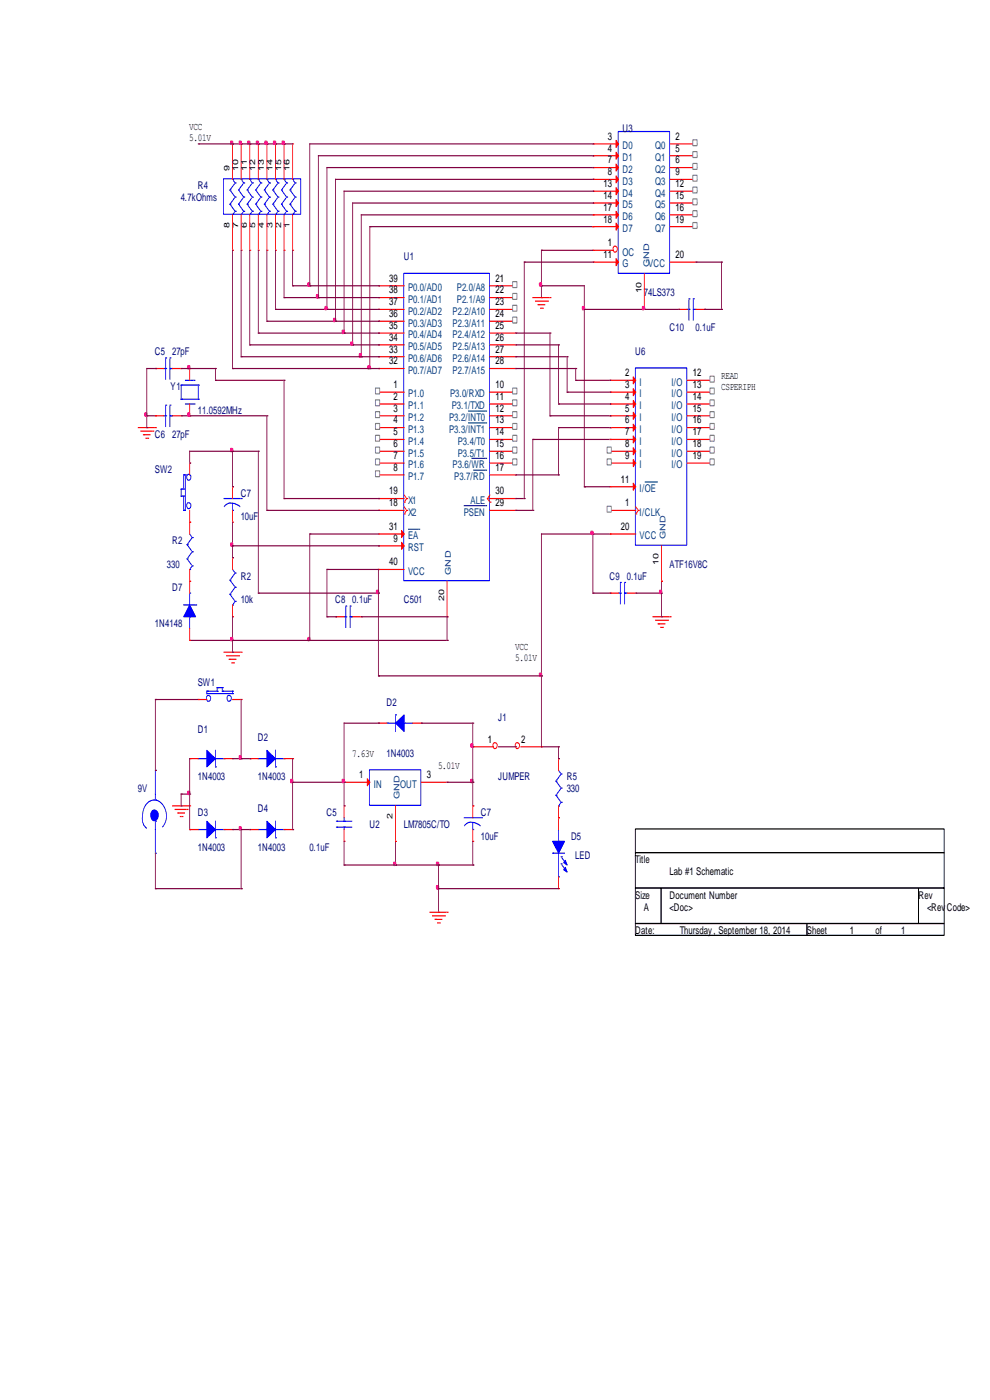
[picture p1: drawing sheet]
<svg xmlns="http://www.w3.org/2000/svg" width="210mm" height="297mm" viewBox="0 0 210 297" stroke-linecap="round" stroke-linejoin="round" font-family="sans-serif">
<path d="M85.6 58h18.2v65.2h-18.2z" fill="none" stroke="#00f" stroke-width=".21"/>
<g fill="none" stroke="#f00" stroke-width=".21">
<path d="M80.3 60.6h.1M80.3 63.1h.1M80.3 65.6h.1M80.3 68.2h.1M80.3 70.7h.1M80.3 73.2h.1M80.3 75.7h.1M80.3 78.2h.1M80.4 60.6h5.3M80.4 63.1h5.3M80.4 65.6h5.3M80.4 68.2h5.3"/>
<path d="M80.4 70.7h5.3M80.4 73.2h5.3M80.4 75.7h5.3M80.4 78.2h5.3M80.3 83.2h.1M80.4 83.2h5.3M80.3 113.3h.1M80.3 105.8h.1M80.3 108.3h.1M80.3 115.8h.1M80.4 108.3h5.3M80.4 105.8h5.3"/>
<path d="M80.4 113.3h5.3M80.4 115.8h5.3M85.7 106.5h.1M85.7 109h.1M85.7 105l.4 .5M85.7 107.5l.4 .5M86.3 105.8h.1M86.3 108.3h.1M86.3 105.8l-.4 .5M86.3 108.3l-.4 .5M103.4 105.8h.1M103.4 105.8l.3 .5"/>
<path d="M103.9 106.5h.1M103.9 108.3h5.3M103.9 105l-.4 .5M103.9 105.8h5.3M109.4 108.3h.1M109.4 105.8h.1M80.3 120.8h.1M80.4 120.8h5.3M94.8 130.8h.1M94.8 123.3v7.3"/>
</g>
<path d="M86.6 112.3h2M88.8 112.3h.1M98.5 107.3h4.3M103 107.3h.1" fill="none" stroke="#004080" stroke-width=".21"/>
<g fill="#f00" stroke="#f00" stroke-width=".21">
<path d="M85.2 112.5l.5 .8-.5 .7z"/>
<path d="M85.2 115l.5 .8-.5 .8z"/>
</g>
<path d="M79.6 82.3h.9v1.3h-.9z" fill-rule="evenodd" fill="#fff" stroke="#808080" stroke-width=".21"/>
<path d="M80.3 85.7h.1M80.4 85.7h5.3" fill="none" stroke="#f00" stroke-width=".21"/>
<path d="M79.6 84.8h.9v1.3h-.9z" fill-rule="evenodd" fill="#fff" stroke="#808080" stroke-width=".21"/>
<path d="M80.3 88.2h.1M80.4 88.2h5.3" fill="none" stroke="#f00" stroke-width=".21"/>
<path d="M79.6 87.3h.9v1.3h-.9z" fill-rule="evenodd" fill="#fff" stroke="#808080" stroke-width=".21"/>
<path d="M80.3 90.7h.1M80.4 90.7h5.3" fill="none" stroke="#f00" stroke-width=".21"/>
<path d="M79.6 89.8h.9v1.3h-.9z" fill-rule="evenodd" fill="#fff" stroke="#808080" stroke-width=".21"/>
<path d="M80.3 93.2h.1M80.4 93.2h5.3" fill="none" stroke="#f00" stroke-width=".21"/>
<path d="M79.6 92.4h.9v1.2h-.9z" fill-rule="evenodd" fill="#fff" stroke="#808080" stroke-width=".21"/>
<path d="M80.3 95.7h.1M80.4 95.7h5.3" fill="none" stroke="#f00" stroke-width=".21"/>
<path d="M79.6 94.9h.9v1.2h-.9z" fill-rule="evenodd" fill="#fff" stroke="#808080" stroke-width=".21"/>
<path d="M80.3 98.2h.1M80.4 98.2h5.3" fill="none" stroke="#f00" stroke-width=".21"/>
<path d="M79.6 97.4h.9v1.2h-.9z" fill-rule="evenodd" fill="#fff" stroke="#808080" stroke-width=".21"/>
<path d="M80.3 100.8h.1M80.4 100.8h5.3" fill="none" stroke="#f00" stroke-width=".21"/>
<path d="M79.6 99.9h.9v1.2h-.9z" fill-rule="evenodd" fill="#fff" stroke="#808080" stroke-width=".21"/>
<path d="M103.9 60.6h5.3M109.4 60.6h.1" fill="none" stroke="#f00" stroke-width=".21"/>
<path d="M108.7 59.8h.9v1.2h-.9z" fill-rule="evenodd" fill="#fff" stroke="#808080" stroke-width=".21"/>
<path d="M103.9 63.1h5.3M109.4 63.1h.1" fill="none" stroke="#f00" stroke-width=".21"/>
<path d="M108.7 62.3h.9v1.2h-.9z" fill-rule="evenodd" fill="#fff" stroke="#808080" stroke-width=".21"/>
<path d="M103.9 65.6h5.3M109.4 65.6h.1" fill="none" stroke="#f00" stroke-width=".21"/>
<path d="M108.7 64.8h.9v1.2h-.9z" fill-rule="evenodd" fill="#fff" stroke="#808080" stroke-width=".21"/>
<path d="M103.9 68.2h5.3M109.4 68.2h.1" fill="none" stroke="#f00" stroke-width=".21"/>
<path d="M108.7 67.3h.9v1.2h-.9z" fill-rule="evenodd" fill="#fff" stroke="#808080" stroke-width=".21"/>
<path d="M103.9 70.7h5.3M103.9 73.2h5.3M103.9 75.7h5.3M103.9 78.2h5.3M109.4 70.7h.1M109.4 73.2h.1M109.4 75.7h.1M109.4 78.2h.1M103.9 83.2h5.3M109.4 83.2h.1" fill="none" stroke="#f00" stroke-width=".21"/>
<path d="M108.7 82.3h.9v1.3h-.9z" fill-rule="evenodd" fill="#fff" stroke="#808080" stroke-width=".21"/>
<path d="M103.9 85.7h5.3M109.4 85.7h.1" fill="none" stroke="#f00" stroke-width=".21"/>
<path d="M108.7 84.8h.9v1.3h-.9z" fill-rule="evenodd" fill="#fff" stroke="#808080" stroke-width=".21"/>
<path d="M103.9 88.2h5.3M109.4 88.2h.1" fill="none" stroke="#f00" stroke-width=".21"/>
<path d="M108.7 87.3h.9v1.3h-.9z" fill-rule="evenodd" fill="#fff" stroke="#808080" stroke-width=".21"/>
<path d="M99.4 87.2h3.4M103 87.2h.1" fill="none" stroke="#004080" stroke-width=".21"/>
<path d="M103.9 90.7h5.3M109.4 90.7h.1" fill="none" stroke="#f00" stroke-width=".21"/>
<path d="M108.7 89.8h.9v1.3h-.9z" fill-rule="evenodd" fill="#fff" stroke="#808080" stroke-width=".21"/>
<path d="M99.4 89.7h3.4M103 89.7h.1" fill="none" stroke="#004080" stroke-width=".21"/>
<path d="M103.9 93.2h5.3M109.4 93.2h.1" fill="none" stroke="#f00" stroke-width=".21"/>
<path d="M108.7 92.4h.9v1.2h-.9z" fill-rule="evenodd" fill="#fff" stroke="#808080" stroke-width=".21"/>
<path d="M103.9 95.7h5.3M109.4 95.7h.1" fill="none" stroke="#f00" stroke-width=".21"/>
<path d="M108.7 94.9h.9v1.2h-.9z" fill-rule="evenodd" fill="#fff" stroke="#808080" stroke-width=".21"/>
<path d="M103.9 98.2h5.3M109.4 98.2h.1" fill="none" stroke="#f00" stroke-width=".21"/>
<path d="M108.7 97.4h.9v1.2h-.9z" fill-rule="evenodd" fill="#fff" stroke="#808080" stroke-width=".21"/>
<path d="M100.1 97.2h2.7M100.5 99.8h2.3M103 97.2h.1M103 99.8h.1" fill="none" stroke="#004080" stroke-width=".21"/>
<g fill="none" stroke="#f00" stroke-width=".21">
<path d="M125.7 30.5h.1M125.7 33h.1M125.7 35.6h.1M125.7 38.1h.1M125.9 30.5h5.3M125.9 33h5.3M125.9 35.6h5.3M125.9 38.1h5.3M125.7 40.6h.1M125.7 43.1h.1M125.7 45.6h.1M125.7 48.1h.1"/>
<path d="M125.9 40.6h5.3M125.9 43.1h5.3M125.9 45.6h5.3M125.9 48.1h5.3M33 78.2h.1M33.1 78.2h1.7M36.6 78.2h1.6M38.4 78.2h.1M40.2 78.2h.1M40.2 78.4v2.3M29.3 90.7h3.5M29.9 91.5h2.3"/>
<path d="M30.4 92.2h.1M30.6 92.2h1.3M31 93h.1M31.3 93h.1M32.4 91.5h.1M33 90.7h.1M33 88.2h.1M33.1 88.2h1.7M36.6 88.2h1.6M38.4 88.2h.1M40.2 88.2h.1M40.2 85.7v2.3"/>
<path d="M103.9 100.8h5.3M109.4 100.8h.1"/>
</g>
<path d="M134.7 175.9h65.6v5h-65.6zM134.7 180.9h65.6v7.5h-65.6zM134.7 188.4h5.5v7.5h-5.5zM134.7 195.9h36.4v2.5h-36.4zM140.2 188.4h54.6v7.5h-54.6zM171.1 195.9h29.2v2.5h-29.2zM194.8 188.4h5.5v7.5h-5.5z" fill="none" stroke="#000" stroke-width=".21"/>
<g fill="none" stroke="#800040" stroke-width=".21">
<path d="M78.4 48.1h.1M78.4 48.1v29.8M78.6 48.1h47.1M125.6 45.6h-49v29.8M125.7 45.6h.1M76.6 75.7h.1M76.6 75.7h3.5M78.4 78.2h.1M78.4 78.2h1.7M80.3 75.7h.1M80.3 78.2h.1M31.1 88.2h1.7"/>
<path d="M33 88.2h.1M113 93.2h16.2M129.4 93.2h.1M100.3 171h.1M100.3 166v4.7"/>
</g>
<g fill="#f0f" stroke="#f0f" stroke-width=".21">
<path d="M76.2 75.1h.5a.49 .49 0 0 1-.4 .7l-.1-.3z" fill-rule="evenodd"/>
<path d="M99.8 165.4h.5a.49 .49 0 0 1-.3 .7l-.2-.3z" fill-rule="evenodd"/>
<path d="M78 77.6h.5a.49 .49 0 0 1-.3 .7l-.2-.3z" fill-rule="evenodd"/>
</g>
<g fill="none" stroke="#00f" stroke-width=".21">
<path d="M131.1 27.9h10.9v30.1h-10.9zM34.8 78.2h.2M35.1 78.2h.1M35.1 75.9h.1M35.1 76.2v4.2M36 75.9h.1M36 78.2h.1M36 76.2v4.2M36.2 78.2h.4M34.8 88.2h.2M35.1 88.2h.1M35.1 86h.1"/>
<path d="M35.1 86.2v4.3M36 86h.1M36 88.2h.1M36 86.2v4.3M36.2 88.2h.4M38.4 81.7h.1M38.4 84.7h.1M38.4 84.7h3.5M38.4 81.7v2.7M38.6 81.7h3.4M39.3 85.7h1.7M39.3 80.7h1.7"/>
<path d="M41.1 85.7h.1M41.1 80.7h.1M42 84.7h.1M42 81.7h.1M42 81.9v2.8"/>
</g>
<g fill="#f00" stroke="#f00" stroke-width=".21">
<path d="M130.7 29.8l.5 .7-.5 .8z"/>
<path d="M130.7 32.3l.5 .7-.5 .8z"/>
<path d="M130.7 34.8l.5 .8-.5 .7z"/>
<path d="M130.7 37.3l.5 .8-.5 .7z"/>
<path d="M130.7 39.8l.5 .8-.5 .7z"/>
<path d="M130.7 42.3l.5 .8-.5 .7z"/>
<path d="M130.7 44.8l.5 .8-.5 .7z"/>
<path d="M130.7 47.3l.5 .8-.5 .7z"/>
</g>
<path d="M130.2 52.3a.57 .57 0 0 1 .7 .5 .57 .57 0 0 1-.7 .6 .87 .87 0 0 1 0-1.1z" fill-rule="evenodd" fill="#fff" stroke="#f00" stroke-width=".21"/>
<path d="M142.1 30.5h5.3M147.6 30.5h.1M125.7 53.1h.1M125.7 55.6h.1M125.9 53.1h4.2M125.9 55.6h5.3" fill="none" stroke="#f00" stroke-width=".21"/>
<path d="M130.7 54.9l.5 .7-.5 .8z" fill="#f00" stroke="#f00" stroke-width=".21"/>
<path d="M146.9 29.7h1v1.2h-1z" fill-rule="evenodd" fill="#fff" stroke="#808080" stroke-width=".21"/>
<path d="M142.1 33h5.3M147.6 33h.1" fill="none" stroke="#f00" stroke-width=".21"/>
<path d="M146.9 32.2h1v1.2h-1z" fill-rule="evenodd" fill="#fff" stroke="#808080" stroke-width=".21"/>
<path d="M142.1 35.6h5.3M147.6 35.6h.1" fill="none" stroke="#f00" stroke-width=".21"/>
<path d="M146.9 34.7h1v1.2h-1z" fill-rule="evenodd" fill="#fff" stroke="#808080" stroke-width=".21"/>
<path d="M142.1 38.1h5.3M147.6 38.1h.1" fill="none" stroke="#f00" stroke-width=".21"/>
<path d="M146.9 37.2h1v1.2h-1z" fill-rule="evenodd" fill="#fff" stroke="#808080" stroke-width=".21"/>
<path d="M142.1 40.6h5.3M147.6 40.6h.1" fill="none" stroke="#f00" stroke-width=".21"/>
<path d="M146.9 39.7h1v1.2h-1z" fill-rule="evenodd" fill="#fff" stroke="#808080" stroke-width=".21"/>
<path d="M142.1 43.1h5.3M147.6 43.1h.1" fill="none" stroke="#f00" stroke-width=".21"/>
<path d="M146.9 42.2h1v1.3h-1z" fill-rule="evenodd" fill="#fff" stroke="#808080" stroke-width=".21"/>
<path d="M142.1 45.6h5.3M147.6 45.6h.1" fill="none" stroke="#f00" stroke-width=".21"/>
<path d="M146.9 44.7h1v1.3h-1z" fill-rule="evenodd" fill="#fff" stroke="#808080" stroke-width=".21"/>
<path d="M142.1 48.1h5.3M147.6 48.1h.1" fill="none" stroke="#f00" stroke-width=".21"/>
<path d="M146.9 47.2h1v1.3h-1z" fill-rule="evenodd" fill="#fff" stroke="#808080" stroke-width=".21"/>
<g fill="none" stroke="#f00" stroke-width=".21">
<path d="M49.3 30.5h.1M49.3 30.8v7.3M51.1 30.5h.1M51.1 30.8v7.3M53 30.5h.1M53 30.8v7.3M54.8 30.5h.1M54.8 30.8v7.3M56.6 30.5h.1M56.6 30.8v7.3M58.4 30.5h.1M58.4 30.8v7.3"/>
<path d="M60.2 30.5h.1M60.2 30.8v7.3M62.1 30.5h.1M62.1 30.8v7.3M49.3 53.1h.1M49.3 45.6v7.3M51.1 53.1h.1M51.1 45.6v7.3M53 53.1h.1M53 45.6v7.3M54.8 53.1h.1M54.8 45.6v7.3"/>
<path d="M56.6 53.1h.1M56.6 45.6v7.3M58.4 53.1h.1M58.4 45.6v7.3M60.2 53.1h.1M60.2 45.6v7.3M62.1 53.1h.1M62.1 45.6v7.3M136.7 58.1v7.3M142.1 55.6h5.3M147.6 55.6h.1M136.7 65.6h.1"/>
<path d="M143.9 65.6h.1M144.1 65.6h1.7M147.6 65.6h1.6M149.4 65.6h.1M40.2 98.2h.1M40.2 98.5v2.3M40.2 110.8h.1M40.2 108.3v2.2M40.2 111v2.3M49.3 103.3h.1M49.3 110.8h.1M49.3 118.3h.1"/>
<path d="M49.3 103.5v2.3M49.3 108.3v2.2M49.3 118.6v2.2M129.4 108.3h.1M129.6 108.3h5.2M134.8 109h.1M134.8 107.5l.4 .5M135.4 108.3h.1M135.4 108.3l-.4 .5M40.2 123.3h.1M40.2 135.9h.1M40.2 120.8v2.3"/>
<path d="M40.2 123.6v2.2M40.2 133.4v2.2M47.5 138.4h3.5M48.1 139.1h2.3M48.6 139.9h.1M48.8 139.9h1.3M49.3 130.8h.1M49.3 128.3v2.3M50.6 139.1h.1M51.1 138.4h.1M71.2 130.8h.1M71.3 130.8h1.7"/>
<path d="M74.8 130.8h1.6M76.6 130.8h.1M129.4 125.8h.1M129.6 125.8h1.6M133 125.8h1.7M134.8 125.8h.1M138.5 130.8h3.4M139 131.6h2.4M139.6 132.4h.1M139.8 132.4h1.2M140.1 133.1h.2M140.5 133.1h.1"/>
<path d="M141.6 131.6h.1M142.1 130.8h.1M49.1 140.6h.2M49.5 140.6h.1M36.6 171h3.4M37.1 171.7h2.4M37.7 172.5h.1M37.9 172.5h1.2M38.2 173.2h.2M38.6 173.2h.1M39.7 171.7h.1M40.2 171h.1"/>
<path d="M118.5 173.5h.1M118.5 160.9h.1M118.5 161.2v2.2M118.5 171v2.2M118.5 173.7v2.3M118.5 188.5h.1M118.5 186v2.3"/>
</g>
<g fill="none" stroke="#800040" stroke-width=".21">
<path d="M42 30.5h.1M42.2 30.5h7.1M49.3 30.5h.1M49.5 30.5h1.6M51.1 30.5h.1M51.3 30.5h1.7M53 30.5h.1M53.1 30.5h1.7M54.8 30.5h.1M55 30.5h1.6M56.6 30.5h.1M56.8 30.5h1.6"/>
<path d="M58.4 30.5h.1M58.6 30.5h1.6M60.2 30.5h.1M60.4 30.5h1.7M49.3 53.1v24.8M51.1 53.1v22.3M53 53.1v19.8M54.8 53.1v17.3M56.6 53.1v14.8M58.4 53.1v12.3M60.2 53.1v9.8M62.1 53.1v7.3"/>
<path d="M111.2 55.6h.1M111.2 55.6h14.4M111.2 55.9v49.9M114.8 53.1h.1M114.8 53.1v7.3M115 53.1h10.7M125.7 55.6h.1M147.6 55.6h5.3M153 55.6h.1M153 55.6v9.8M40.2 78.2h5.3M45.7 78.2h.1"/>
<path d="M45.7 78.2v2.2M49.3 78.2h.1M49.3 78.2h29M51.1 75.7h.1M51.1 75.7h25.3M53 73.2h.1M53 73.2h21.6M54.8 70.7h.1M54.8 70.7h18M56.6 68.2h.1M56.6 68.2h14.4M58.4 65.6h.1"/>
<path d="M58.4 65.6h10.8M60.2 63.1h.1M60.2 63.1h7.1M62.1 60.6h.1M62.1 60.6h3.4M65.7 60.6h.1M67.5 63.1h.1M69.3 65.6h.1M71.2 68.2h.1M73 70.7h.1M74.8 73.2h.1M76.6 75.7h.1"/>
<path d="M78.4 78.2h.1M114.8 60.6h.1M114.8 63.1h.1M114.8 60.6v2.3M115 60.6h8.9v4.8M123.9 65.6h.1M123.9 65.6v37.4M123.9 65.6h12.6M136.7 65.6h.1M136.7 65.6h7.1M143.9 65.6h.1M149.4 65.6h.1"/>
<path d="M149.6 65.6h3.4M153 65.6h.1M31.1 90.7h.1M31.1 88.2v2.3M40.2 98.2h.1M45.7 80.7h.1M45.7 80.7h14.4M49.1 95.7h-8.9v2.3M49.3 95.7h.1M49.3 95.7h5.3M49.3 95.7v7.3M54.8 95.7h.1"/>
<path d="M54.8 95.7v29.9M60.2 80.7h.1M60.2 80.7v24.8M113 93.2h.1M113 93.5v14.8M49.3 103.3h.1M49.3 115.8h.1M49.3 118.3h.1M49.3 110.8v4.7M49.3 115.8v2.3M60.2 105.8h.1M65.7 113.3h.1"/>
<path d="M65.7 113.3v22.3M65.9 113.3h14.4M109.4 105.8h1.6M109.4 108.3h3.4M111.2 105.8h.1M113 108.3h.1M123.9 103.3h.1M124.1 103.3h5.3M129.2 113.3h-3.5v12.3M129.4 113.3h.1M40.2 135.9h8.9M49.3 135.9h.1"/>
<path d="M49.3 138.4h.1M49.3 130.8v4.8M49.3 135.9v2.2M49.5 135.9h45.1M54.8 125.8h.1M54.8 125.8h25.3M65.7 135.9h.1M69.3 120.8h.1M69.3 130.8h.1M69.3 130.8h1.7M69.3 120.8v9.8M69.5 120.8h10.8"/>
<path d="M71.2 130.8h.1M76.6 130.8h18M80.3 125.8h.1M80.3 125.8v17.3M94.8 135.9h.1M94.8 130.8h.1M94.8 130.8v4.8M125.7 125.8h.1M125.7 125.8h3.5M129.4 125.8h.1M134.8 125.8h5.3M140.3 123.3h.1"/>
<path d="M140.3 125.8h.1M140.3 130.8h.1M140.3 123.6v7M33 148.4h.1M33 148.4v14.8M33.1 148.4h8.9M80.3 143.4h.1M114.8 158.4h3.5M118.5 158.4h.1M118.5 158.4v2.3M33 163.4h.1M38.4 168.5h.1"/>
<path d="M38.4 171h.1M38.4 168.5v2.2M38.6 168.5h1.6v7.2M40.2 176h.1M83.9 178.5v4.8M118.5 160.9h.1M33 188.5h.1M33 188.5h18M33 181v7.3M51.1 188.5h.1M83.9 183.5h.1M83.9 183.5h8.9"/>
<path d="M93 193.5h.1M93 188.5h.1M93 183.5h.1M93 183.8v9.5M93 183.5h7.1M93.2 188.5h25.3M100.3 183.5h.1"/>
</g>
<g fill="none" stroke="#00f" stroke-width=".21">
<path d="M47.4 37.9h16.4v7.6h-16.4zM49.3 38.1h.1M49.5 38.3l.4 .5M49.7 39.1l-.9 1.2M49.9 38.8h.1M51.1 38.1h.1M51.3 38.3l.4 .5M51.5 39.1l-.9 1.2M51.7 38.8h.1M53 38.1h.1M53.1 38.3l.4 .5M53.3 39.1l-.9 1.2"/>
<path d="M53.5 38.8h.1M54.8 38.1h.1M55 38.3l.3 .5M55.1 39.1l-.9 1.2M55.3 38.8h.1M56.6 38.1h.1M56.8 38.3l.4 .5M57 39.1l-.9 1.2M57.2 38.8h.1M58.4 38.1h.1M58.6 38.3l.4 .5M58.8 39.1l-.9 1.2"/>
<path d="M59 38.8h.1M60.2 38.1h.1M60.4 38.3l.4 .5M60.6 39.1l-.9 1.2M60.8 38.8h.1M62.1 38.1h.1M62.2 38.3l.4 .5M62.4 39.1l-.9 1.2M62.6 38.8h.1M48.8 40.3h.1M48.8 43.3h.1M49 40.6l.9 1.2"/>
<path d="M49 43.6l.9 1.2M49.7 42.1l-.9 1.2M49.7 45.1l-.4 .5M49.9 41.8h.1M49.9 44.8h.1M50.6 40.3h.1M50.6 43.3h.1M50.8 40.6l.9 1.2M50.8 43.6l.9 1.2M51.5 42.1l-.9 1.2M51.5 45.1l-.4 .5M51.7 41.8h.1"/>
<path d="M51.7 44.8h.1M52.4 40.3h.1M52.4 43.3h.1M52.6 40.6l.9 1.2M52.6 43.6l.9 1.2M53.3 42.1l-.9 1.2M53.3 45.1l-.3 .5M53.5 41.8h.1M53.5 44.8h.1M54.2 40.3h.1M54.2 43.3h.1M54.4 40.6l.9 1.2"/>
<path d="M54.4 43.6l.9 1.2M55.1 42.1l-.9 1.2M55.1 45.1l-.3 .5M55.3 41.8h.1M55.3 44.8h.1M56.1 40.3h.1M56.1 43.3h.1M56.2 40.6l1 1.2M56.2 43.6l1 1.2M57 42.1l-.9 1.2M57 45.1l-.4 .5M57.2 41.8h.1"/>
<path d="M57.2 44.8h.1M57.9 40.3h.1M57.9 43.3h.1M58.1 40.6l.9 1.2M58.1 43.6l.9 1.2M58.8 42.1l-.9 1.2M58.8 45.1l-.4 .5M59 41.8h.1M59 44.8h.1M59.7 40.3h.1M59.7 43.3h.1M59.9 40.6l.9 1.2"/>
<path d="M59.9 43.6l.9 1.2M60.6 42.1l-.9 1.2M60.6 45.1l-.4 .5M60.8 41.8h.1M60.8 44.8h.1M61.5 40.3h.1M61.5 43.3h.1M61.7 40.6l.9 1.2M61.7 43.6l.9 1.2M62.4 42.1l-.9 1.2M62.4 45.1l-.3 .5M62.6 41.8h.1"/>
<path d="M62.6 44.8h.1M134.7 78.1h11v37.6h-11zM145.8 65.6h.1M146.1 65.6h.1M146.1 63.4h.1M146.1 63.6v4.3M147 63.4h.1M147 65.6h.1M147 63.6v4.3M147.2 65.6h.4M38.4 103.8h.1M38.4 105.3h.1"/>
<path d="M38.4 103.8v1.2M38.4 105.3h.4M38.6 103.8h.4M39 100.8h.1M39 103.8h.1M39 105.3h.1M39 108.3h.1M39 100.8v2.7M39 105.3v2.7M39.1 100.8h.2M39.3 100.8h.1M39.3 101v7.3h-.2"/>
<path d="M39.7 115.5h.1M39.7 118.6h.1M39.7 115.5l.9 1.3M39.7 118.6l.9 1.2M39.8 106.7a.57 .57 0 0 1 .7 .6 .57 .57 0 0 1-.7 .5 .86 .86 0 0 1 0-1.1zM39.8 100.7a.57 .57 0 0 1 .7 .5 .57 .57 0 0 1-.7 .6 .86 .86 0 0 1 0-1.1zM40.2 113.3l.4 .5M40.8 114h.1M40.8 117.1h.1M40.8 114l-.9 1.3M40.8 117.1l-.9 1.2M47.5 107.5a2.09 2.09 0 0 1 3.1-.2l.4 .2"/>
<path d="M47.5 105.8h3.5M49.3 108.3h.1M49.3 106.8v1.2M51.1 105.8h.1M39 128.3h2.3M40.2 125.8h.1M40.2 120.8h.1M40.2 130.8h.1M40.2 126.1v2.2M40.2 131.1v2.3M40.8 120.1h.1M40.8 120.1l-.4 .5"/>
<path d="M41.5 128.3h.1M48.8 123.1h.1M48.8 126.1h.1M48.8 123.1l.9 1.2M48.8 126.1l.9 1.2M49.3 128.3h.1M49.3 120.8l.4 .5M49.9 121.6h.1M49.9 124.6h.1M49.9 127.6h.1M49.9 121.6l-.9 1.2M49.9 124.6l-.9 1.2"/>
<path d="M49.9 127.6l-.4 .5M73 130.8h.2M73.3 130.8h.1M73.3 128.6h.1M73.3 128.8v4.3M74.3 128.6h.1M74.3 130.8h.1M74.3 128.8v4.3M74.4 130.8h.4M131.2 125.8h.2M131.6 125.8h.1M131.6 123.6h.1"/>
<path d="M131.6 123.8v4.3M132.5 123.6h.1M132.5 125.8h.1M132.5 123.8v4.3M132.7 125.8h.3M33 163.4h.1M33 169.7h.1M33 174.2h.1M33 163.7v5.8M33 174.5v6.3M34.4 175.5a3.7 3.7 0 0 0-1.1-5.7 2.55 2.55 0 0 0-3 2.6l-.1 .8a2.5 2.5 0 0 0 .9 2.5M117.9 165.7h.1"/>
<path d="M117.9 168.7h.1M117.9 165.7l.9 1.3M117.9 168.7l.9 1.3M118.5 178.5h.1M118.5 171h.1M118.5 176v2.2M118.5 163.4l.3 .5M119 164.2h.1M119 167.2h.1M119 170.2h.1M119 164.2l-.9 1.3M119 167.2l-.9 1.3"/>
<path d="M119 170.2l-.4 .5M33 181h.1M117.2 181h.1M117.4 181h2.3M118.5 186h.1M118.5 181v4.8M119 181.8h.1M119 183.3h.1M119.2 182l.9 1.3M119.2 183.5l.9 1.3"/>
</g>
<g fill="#f0f" stroke="#f0f" stroke-width=".21">
<path d="M56.2 29.9l.4 .1a.49 .49 0 0 1-.3 .7l-.1-.3z" fill-rule="evenodd"/>
<path d="M54.4 29.9l.4 .1a.49 .49 0 0 1-.3 .7l-.2-.3z" fill-rule="evenodd"/>
<path d="M52.5 29.9l.5 .1a.49 .49 0 0 1-.3 .7l-.2-.3z" fill-rule="evenodd"/>
<path d="M50.7 29.9l.5 .1a.49 .49 0 0 1-.3 .7l-.2-.3z" fill-rule="evenodd"/>
<path d="M48.9 29.9l.5 .1a.49 .49 0 0 1-.3 .7l-.2-.3z" fill-rule="evenodd"/>
<path d="M59.8 29.9l.5 .1a.49 .49 0 0 1-.3 .7l-.2-.3z" fill-rule="evenodd"/>
<path d="M58 29.9l.5 .1a.49 .49 0 0 1-.3 .7l-.2-.3z" fill-rule="evenodd"/>
<path d="M114.4 60l.5 .1a.49 .49 0 0 1-.3 .7l-.2-.3z" fill-rule="evenodd"/>
<path d="M39.8 167.9h.5a.49 .49 0 0 1-.3 .7l-.2-.3z" fill-rule="evenodd"/>
<path d="M139.9 125.2l.4 .1a.49 .49 0 0 1-.3 .7l-.1-.3z" fill-rule="evenodd"/>
<path d="M48.9 95.1l.5 .1a.49 .49 0 0 1-.3 .7l-.2-.3z" fill-rule="evenodd"/>
<path d="M79.8 125.2l.5 .1a.49 .49 0 0 1-.3 .7l-.2-.3z" fill-rule="evenodd"/>
<path d="M92.6 187.9l.4 .1a.49 .49 0 0 1-.3 .7l-.2-.3z" fill-rule="evenodd"/>
<path d="M92.6 182.9l.4 .1a.49 .49 0 0 1-.3 .6l-.2-.2z" fill-rule="evenodd"/>
<path d="M30.7 87.6l.5 .1a.49 .49 0 0 1-.3 .6l-.2-.2z" fill-rule="evenodd"/>
<path d="M123.5 65l.5 .1a.49 .49 0 0 1-.3 .7l-.2-.3z" fill-rule="evenodd"/>
<path d="M39.8 77.6h.5a.49 .49 0 0 1-.3 .7l-.2-.3z" fill-rule="evenodd"/>
<path d="M65.3 135.3h.4a.49 .49 0 0 1-.3 .7l-.1-.3z" fill-rule="evenodd"/>
<path d="M48.9 115.2h.5a.49 .49 0 0 1-.3 .7l-.2-.2z" fill-rule="evenodd"/>
<path d="M48.9 135.3h.5a.49 .49 0 0 1-.3 .7l-.2-.3z" fill-rule="evenodd"/>
<path d="M136.2 65l.5 .1a.49 .49 0 0 1-.3 .7l-.2-.3z" fill-rule="evenodd"/>
<path d="M72.5 70.1h.5a.49 .49 0 0 1-.3 .7l-.2-.3z" fill-rule="evenodd"/>
<path d="M83.5 182.9l.4 .1a.49 .49 0 0 1-.3 .6l-.2-.2z" fill-rule="evenodd"/>
</g>
<g fill="#00f" stroke="#00f" stroke-width=".21">
<path d="M32.2 172.2a.81 .81 0 0 1 .9-.2 .81 .81 0 0 1 .5 .9 .86 .86 0 0 1-.4 1 .86 .86 0 0 1-1-.1 1.49 1.49 0 0 1 0-1.6z" fill-rule="evenodd"/>
<path d="M117.2 178.5h2.5l-1.2 2.5z" fill-rule="evenodd"/>
<path d="M119.9 184l.4 1-.7-.5z" fill-rule="evenodd"/>
<path d="M119.9 182.5l.4 1-.7-.5z" fill-rule="evenodd"/>
<path d="M40.2 128.3l1.3 2.5h-2.5z" fill-rule="evenodd"/>
</g>
<path d="M128.7 107.4h1v1.3h-1z" fill-rule="evenodd" fill="#fff" stroke="#808080" stroke-width=".21"/>
<path d="M134.3 102.5l.5 .8-.5 .7z" fill="#f00" stroke="#f00" stroke-width=".21"/>
<path d="M145.8 80.7h5.2M151.2 80.7h.1M129.4 103.3h.1M129.6 103.3h5.2" fill="none" stroke="#f00" stroke-width=".21"/>
<path d="M136.8 102.3h2.2M139.2 102.3h.1" fill="none" stroke="#004080" stroke-width=".21"/>
<path d="M150.6 79.8h.9v1.3h-.9z" fill-rule="evenodd" fill="#fff" stroke="#808080" stroke-width=".21"/>
<path d="M145.8 83.2h5.2M151.2 83.2h.1" fill="none" stroke="#f00" stroke-width=".21"/>
<path d="M150.6 82.3h.9v1.3h-.9z" fill-rule="evenodd" fill="#fff" stroke="#808080" stroke-width=".21"/>
<path d="M145.8 85.7h5.2M151.2 85.7h.1" fill="none" stroke="#f00" stroke-width=".21"/>
<path d="M150.6 84.8h.9v1.3h-.9z" fill-rule="evenodd" fill="#fff" stroke="#808080" stroke-width=".21"/>
<path d="M145.8 88.2h5.2M151.2 88.2h.1" fill="none" stroke="#f00" stroke-width=".21"/>
<path d="M150.6 87.3h.9v1.3h-.9z" fill-rule="evenodd" fill="#fff" stroke="#808080" stroke-width=".21"/>
<path d="M145.8 90.7h5.2M151.2 90.7h.1" fill="none" stroke="#f00" stroke-width=".21"/>
<path d="M150.6 89.8h.9v1.3h-.9z" fill-rule="evenodd" fill="#fff" stroke="#808080" stroke-width=".21"/>
<path d="M145.8 93.2h5.2M151.2 93.2h.1" fill="none" stroke="#f00" stroke-width=".21"/>
<path d="M150.6 92.4h.9v1.2h-.9z" fill-rule="evenodd" fill="#fff" stroke="#808080" stroke-width=".21"/>
<path d="M145.8 95.7h5.2M151.2 95.7h.1" fill="none" stroke="#f00" stroke-width=".21"/>
<path d="M150.6 94.9h.9v1.2h-.9z" fill-rule="evenodd" fill="#fff" stroke="#808080" stroke-width=".21"/>
<path d="M145.8 98.2h5.2M151.2 98.2h.1" fill="none" stroke="#f00" stroke-width=".21"/>
<path d="M150.6 97.4h.9v1.2h-.9z" fill-rule="evenodd" fill="#fff" stroke="#808080" stroke-width=".21"/>
<g fill="none" stroke="#f00" stroke-width=".21">
<path d="M129.4 80.7h.1M129.4 83.2h.1M129.4 85.7h.1M129.4 88.2h.1M129.4 90.7h.1M129.4 93.2h.1M129.4 95.7h.1M129.6 80.7h5.2M129.6 83.2h5.2M129.6 85.7h5.2M129.6 88.2h5.2M129.6 90.7h5.2"/>
<path d="M129.6 93.2h5.2M129.6 95.7h5.2M129.4 113.3h.1M129.6 113.3h5.2M140.3 115.8v7.3M140.3 123.3h.1"/>
</g>
<g fill="#f00" stroke="#f00" stroke-width=".21">
<path d="M134.3 79.9l.5 .8-.5 .7z"/>
<path d="M134.3 82.4l.5 .8-.5 .7z"/>
<path d="M134.3 85l.5 .7-.5 .8z"/>
<path d="M134.3 87.5l.5 .7-.5 .8z"/>
<path d="M134.3 90l.5 .7-.5 .8z"/>
<path d="M134.3 92.5l.5 .7-.5 .8z"/>
<path d="M134.3 95l.5 .7-.5 .8z"/>
</g>
<path d="M128.7 94.9h1v1.2h-1z" fill-rule="evenodd" fill="#fff" stroke="#808080" stroke-width=".21"/>
<path d="M134.3 97.5l.5 .7-.5 .8z" fill="#f00" stroke="#f00" stroke-width=".21"/>
<path d="M129.4 98.2h.1M129.6 98.2h5.2" fill="none" stroke="#f00" stroke-width=".21"/>
<path d="M128.7 97.4h1v1.2h-1z" fill-rule="evenodd" fill="#fff" stroke="#808080" stroke-width=".21"/>
<g fill="none" stroke="#f00" stroke-width=".21">
<path d="M113 63.1h3.5M113.6 63.9h2.3M114.1 64.6h.1M114.3 64.6h1.3M114.6 65.4h.2M115 65.4h.1M116.1 63.9h.1M116.6 63.1h.1M42 148.4h.1M42.2 148.4h1.7M49.3 148.4h1.7M51.1 148.4h.1"/>
<path d="M80.3 153.4h.1M80.4 153.4h1.7M87.5 153.4h1.7M89.4 153.4h.1M40.2 160.9h.1M40.2 176h.1M40.4 160.9h1.6M40.4 176h1.6M47.5 160.9h1.6M47.5 176h1.6M49.3 160.9h.1M49.3 176h.1"/>
<path d="M53 160.9h.1M53 176h.1M53.1 160.9h1.7M53.1 176h1.7M60.2 160.9h1.7M60.2 176h1.7M62.1 160.9h.1M62.1 176h.1M73 178.5h.1M73 171h.1M73 166h.1M73 171.2v2.3"/>
<path d="M73 176v2.2M73.2 166h5.2M83.9 178.5h.1M83.9 171v7.2M89.4 166h5.2M94.8 166h.1M100.3 171h.1M100.3 178.5h.1M100.3 171.2v2.3M100.3 176v2.2M91.2 193.5h3.4M91.7 194.3h2.4"/>
<path d="M92.3 195h.1M92.4 195h1.3M92.8 195.8h.2M93.2 195.8h.1M94.3 194.3h.1M94.8 193.5h.1"/>
</g>
<g fill="none" stroke="#00f" stroke-width=".21">
<path d="M43.9 146.6h.1M43.9 146.9v.3h5.2M44 147.6a.57 .57 0 0 1 .7 .5 .57 .57 0 0 1-.7 .6 .86 .86 0 0 1 0-1.1zM44 146.6h2.1M45.7 159.2v3.2M46.1 145.9h.1M46.1 146.6h.1M46.1 145.9v.5M46.2 145.9h.9M47.1 146.6h.1M47.1 145.9h.1M47.1 146.1v.5"/>
<path d="M47.3 146.6h2M48.3 147.6a.57 .57 0 0 1 .8 .5 .57 .57 0 0 1-.8 .6 .86 .86 0 0 1 0-1.1zM49.3 147.2h.1M49.3 146.6h.1M49.3 146.9v.3M58.4 159.2v3.2M82.1 153.4h.1M82.3 153.4h1.6M83.9 151.7h.1M83.9 151.9v3.3M85.7 153.4h.1M85.9 153.4h1.6"/>
<path d="M42 160.9h1.7M42 176h1.7M43.9 160.9h.1M43.9 176h.1M45.7 162.7h.1M45.7 177.7h.1M45.7 174.2v3.3M45.7 160.9h1.6M45.7 176h1.6M47.5 160.9h.1M47.5 176h.1M54.8 160.9h1.6"/>
<path d="M54.8 176h1.6M56.6 160.9h.1M56.6 176h.1M58.4 162.7h.1M58.4 177.7h.1M58.4 160.9h1.7M58.4 176h1.7M58.4 174.2v3.3M60.2 160.9h.1M60.2 176h.1M71.3 174.2h.1M71.3 175.5h.1"/>
<path d="M71.5 174.2h3.1M71.5 175.5h3.1M73 175.5h.1M73 174.2h.1M73 173.5v.5M73 175.7v.3M78.3 163.3h11v7.5h-11zM98.5 175.2a2.07 2.07 0 0 1 3.1-.2l.3 .2M98.5 173.5h3.4M100.3 176h.1M100.3 174.5v1.2M102.1 173.5h.1"/>
</g>
<g fill="#00f" stroke="#00f" stroke-width=".21">
<path d="M43.9 159.2l1.8 1.7-1.8 1.8z" fill-rule="evenodd"/>
<path d="M43.9 174.2l1.8 1.8-1.8 1.7z" fill-rule="evenodd"/>
<path d="M56.6 159.2l1.8 1.7-1.8 1.8z" fill-rule="evenodd"/>
<path d="M56.6 174.2l1.8 1.8-1.8 1.7z" fill-rule="evenodd"/>
<path d="M83.9 153.4l1.8-1.7v3.5z" fill-rule="evenodd"/>
</g>
<g fill="none" stroke="#800040" stroke-width=".21">
<path d="M109.4 78.2h12.5M109.4 75.7h10.7M109.4 73.2h8.9M109.4 70.7h7.1M116.6 70.7h.1M116.6 70.7v17.3M118.5 73.2h.1M118.5 73.2v12.3M120.3 75.7h.1M120.3 75.7v7.2M122.1 78.2h.1M122.1 78.2v2.2"/>
<path d="M116.6 88.2h.1M116.6 88.2h12.6M118.5 85.7h.1M118.5 90.7h.1M118.5 85.7h10.7M118.5 91v9.8M118.5 90.7h10.7M120.3 83.2h.1M120.3 83.2h8.9M122.1 80.7h.1M122.1 80.7h7.1M129.4 80.7h.1"/>
<path d="M129.4 83.2h.1M129.4 85.7h.1M129.4 88.2h.1M129.4 90.7h.1M49.3 115.8h30.8M80.3 115.8h.1M109.4 100.8h8.9M118.5 100.8h.1M125.6 113.3h-10.8v29.8M125.7 113.3h.1M80.1 153.4h-7.1v12.3M80.3 153.4h.1"/>
<path d="M114.8 143.4h.1M40.2 168.5h.1M40.2 160.9v7.3M49.3 176h1.7M49.3 160.9h1.7M51.1 176h.1M51.1 160.9h.1M51.1 176h1.7M51.1 176v12.3M53 176h.1M62.1 166h.1M62.1 176h.1"/>
<path d="M62.1 160.9v4.8M62.1 166v9.7M62.1 166h10.7M73 171h.1M73 166h.1M73 166v4.7M51.1 188.5h.1"/>
</g>
<g fill="#f0f" stroke="#f0f" stroke-width=".21">
<path d="M50.7 175.4h.5a.49 .49 0 0 1-.3 .7l-.2-.2z" fill-rule="evenodd"/>
<path d="M125.3 112.7h.5a.49 .49 0 0 1-.3 .7l-.2-.2z" fill-rule="evenodd"/>
<path d="M61.6 165.4h.5a.49 .49 0 0 1-.3 .7l-.2-.3z" fill-rule="evenodd"/>
<path d="M72.5 165.4h.5a.49 .49 0 0 1-.3 .7l-.2-.3z" fill-rule="evenodd"/>
</g>
<path d="M77.9 165.2l.5 .8-.5 .7z" fill="#f00" stroke="#f00" stroke-width=".21"/>
<path d="M104.7 157.6a.57 .57 0 0 1 .8 .6 .57 .57 0 0 1-.8 .5 .86 .86 0 0 1 0-1.1z" fill-rule="evenodd" fill="#fff" stroke="#f00" stroke-width=".21"/>
<path d="M100.3 158.4h.1M100.5 158.4h4.1" fill="none" stroke="#f00" stroke-width=".21"/>
<path d="M109.5 157.6a.57 .57 0 0 1 .7 .6 .57 .57 0 0 1-.7 .5 .86 .86 0 0 1 0-1.1z" fill-rule="evenodd" fill="#fff" stroke="#f00" stroke-width=".21"/>
<path d="M110.5 158.4h4.1M114.8 158.4h.1" fill="none" stroke="#f00" stroke-width=".21"/>
<g fill="none" stroke="#800040" stroke-width=".21">
<path d="M125.6 30.5h-59.9v29.9M125.6 33h-58.1v29.9M125.6 35.6h-56.3v29.8M125.6 38.1h-54.4v29.8M125.7 30.5h.1M125.7 33h.1M125.7 35.6h.1M125.7 38.1h.1M125.6 40.6h-52.6v29.8M125.6 43.1h-50.8v29.8M125.7 40.6h.1M125.7 43.1h.1"/>
<path d="M32.8 78.2h-1.7v9.8M33 78.2h.1M38.4 78.2h1.6M40.2 78.2h.1M65.7 60.6h.1M65.7 60.6h14.4M67.5 63.1h.1M67.5 63.1h12.6M69.3 65.6h.1M69.3 65.6h10.8M71.2 68.2h.1M71.2 68.2h8.9"/>
<path d="M73 70.7h.1M73 70.7h7.1M74.8 73.2h.1M74.8 73.2h5.3M80.3 60.6h.1M80.3 63.1h.1M80.3 65.6h.1M80.3 68.2h.1M80.3 70.7h.1M80.3 73.2h.1M31.1 88.2h.1M38.4 88.2h1.6"/>
<path d="M40.2 88.2h.1M40.2 88.2h16.2M56.6 88.2h.1M56.6 88.2v19.8M56.6 108.3h.1M56.6 108.3h23.5M60.2 105.8h19.9M80.3 108.3h.1M80.3 105.8h.1M80.3 125.8h.1M80.3 120.8v4.8M51.1 148.4v12.3"/>
<path d="M80.3 143.4h.1M80.4 143.4h34.4M89.4 153.4h10.7M100.3 153.4h.1M100.3 158.4h.1M100.3 153.4v4.8M100.3 158.4v7.3M105.7 158.4h3.5M109.4 158.4h.1M114.8 143.4h.1M114.8 143.6v14.8M51.1 160.9h.1"/>
<path d="M51.1 160.9h1.7M53 160.9h.1M73 178.5v4.8M94.8 166h5.3M100.3 166h.1M100.3 178.5v4.8M73 183.5h.1M73 183.5h10.7M83.9 183.5h.1M100.3 183.5h.1"/>
</g>
<g fill="#f0f" stroke="#f0f" stroke-width=".21">
<path d="M65.3 60l.4 .1a.49 .49 0 0 1-.3 .7l-.1-.3z" fill-rule="evenodd"/>
<path d="M50.7 160.3l.5 .1a.49 .49 0 0 1-.3 .7l-.2-.3z" fill-rule="evenodd"/>
<path d="M99.8 157.8l.5 .1a.49 .49 0 0 1-.3 .7l-.2-.3z" fill-rule="evenodd"/>
<path d="M67.1 62.5l.5 .1a.49 .49 0 0 1-.4 .7l-.1-.3z" fill-rule="evenodd"/>
<path d="M114.4 142.8h.5a.49 .49 0 0 1-.3 .7l-.2-.2z" fill-rule="evenodd"/>
<path d="M68.9 65l.5 .1a.49 .49 0 0 1-.3 .7l-.2-.3z" fill-rule="evenodd"/>
<path d="M70.7 67.6h.5a.49 .49 0 0 1-.3 .7l-.2-.3z" fill-rule="evenodd"/>
<path d="M39.8 87.6l.5 .1a.49 .49 0 0 1-.3 .6l-.2-.2z" fill-rule="evenodd"/>
<path d="M74.4 72.6h.4a.49 .49 0 0 1-.3 .7l-.1-.3z" fill-rule="evenodd"/>
</g>
<g font-size="2.3">
<text x="40.1" y="27.7">VCC</text>
<text x="40.1" y="29.9">5.01V</text>
<text x="128.9" y="29.7">3</text>
<text x="143.3" y="29.7">2</text>
<text x="128.9" y="32.2">4</text>
<text x="128.9" y="34.7">7</text>
<text x="143.3" y="32.2">5</text>
<text x="143.3" y="34.7">6</text>
<text x="128" y="39.7">13</text>
<text x="128.9" y="37.2">8</text>
<text x="143.3" y="37.2">9</text>
<text x="143.3" y="39.7">12</text>
<text x="128" y="42.2">14</text>
<text x="128" y="44.7">17</text>
<text x="128" y="47.2">18</text>
<text x="143.3" y="42.2">15</text>
<text x="143.3" y="44.7">16</text>
<text x="143.3" y="47.2">19</text>
<text x="128.9" y="52.2">1</text>
<text x="82.5" y="59.8">39</text>
<text x="105.1" y="59.8">21</text>
<text x="128" y="54.7">11</text>
<text x="143.3" y="54.7">20</text>
<text x="82.5" y="62.3">38</text>
<text x="82.5" y="64.8">37</text>
<text x="105.1" y="62.3">22</text>
<text x="105.1" y="64.8">23</text>
<text x="82.5" y="67.3">36</text>
<text x="82.5" y="69.8">35</text>
<text x="105.1" y="67.3">24</text>
<text x="105.1" y="69.8">25</text>
<text x="82.5" y="72.3">34</text>
<text x="82.5" y="74.8">33</text>
<text x="82.5" y="77.3">32</text>
<text x="105.1" y="72.3">26</text>
<text x="105.1" y="74.8">27</text>
<text x="105.1" y="77.3">28</text>
<text x="83.4" y="82.3">1</text>
<text x="105.1" y="82.3">10</text>
<text x="132.6" y="79.8">2</text>
<text x="132.6" y="82.3">3</text>
<text x="146.9" y="79.8">12</text>
<text x="146.9" y="82.3">13</text>
<text x="152.9" y="80.3">READ</text>
<text x="152.9" y="82.8">CSPERIPH</text>
<text x="83.4" y="84.8">2</text>
<text x="83.4" y="87.3">3</text>
<text x="83.4" y="89.8">4</text>
<text x="105.1" y="84.8">11</text>
<text x="105.1" y="87.3">12</text>
<text x="105.1" y="89.8">13</text>
<text x="132.6" y="84.8">4</text>
<text x="132.6" y="87.3">5</text>
<text x="132.6" y="89.8">6</text>
<text x="146.9" y="84.8">14</text>
<text x="146.9" y="87.3">15</text>
<text x="146.9" y="89.8">16</text>
<text x="83.4" y="92.4">5</text>
<text x="83.4" y="94.9">6</text>
<text x="105.1" y="92.4">14</text>
<text x="105.1" y="94.9">15</text>
<text x="132.6" y="92.4">7</text>
<text x="132.6" y="94.9">8</text>
<text x="146.9" y="92.4">17</text>
<text x="146.9" y="94.9">18</text>
<text x="83.4" y="97.4">7</text>
<text x="83.4" y="99.9">8</text>
<text x="105.1" y="97.4">16</text>
<text x="105.1" y="99.9">17</text>
<text x="132.6" y="97.4">9</text>
<text x="146.9" y="97.4">19</text>
<text x="82.5" y="104.9">19</text>
<text x="82.5" y="107.4">18</text>
<text x="105.1" y="107.4">29</text>
<text x="105.1" y="104.9">30</text>
<text x="131.7" y="102.4">11</text>
<text x="132.6" y="107.4">1</text>
<text x="82.5" y="112.4">31</text>
<text x="131.7" y="112.4">20</text>
<text x="82.5" y="119.9">40</text>
<text x="83.4" y="114.9">9</text>
<text x="109.3" y="138">VCC</text>
<text x="109.3" y="140.3">5.01V</text>
<text x="74.7" y="160.6">7.63V</text>
<text x="103.5" y="157.6">1</text>
<text x="110.6" y="157.6">2</text>
<text x="76.2" y="165.1">1</text>
<text x="90.5" y="165.1">3</text>
<text x="92.9" y="163.1">5.01V</text>
<text x="134.7" y="183.1">Title</text>
<text x="142" y="185.6">Lab #1 Schematic</text>
<text x="134.7" y="190.7">Size</text>
<text x="142" y="190.7">Document Number</text>
<text x="194.8" y="190.7">Rev</text>
<text x="136.6" y="193.2">A</text>
<text x="142" y="193.2">&lt;Doc&gt;</text>
<text x="196.6" y="193.2">&lt;RevCode&gt;</text>
<text x="134.7" y="198.2">Date:</text>
<text x="144.2" y="198.2">Thursday, September 18, 2014</text>
<text x="171.1" y="198.2">Sheet</text>
<text x="180.2" y="198.2">1</text>
<text x="185.7" y="198.2">of</text>
<text x="191.2" y="198.2">1</text>
</g>
<g font-size="2.3" fill="#000080">
<text x="132" y="27.9">U3</text>
<text x="42" y="40.2">R4</text>
<text x="38.3" y="42.7">4.7kOhms</text>
<text x="85.6" y="55.2">U1</text>
<text x="136.6" y="62.8">74LS373</text>
<text x="142" y="70.3">C10</text>
<text x="147.5" y="70.3">0.1uF</text>
<text x="32.9" y="75.3">C5</text>
<text x="36.5" y="75.3">27pF</text>
<text x="134.7" y="75.3">U6</text>
<text x="36.1" y="82.8">Y1</text>
<text x="42" y="87.8">11.0592MHz</text>
<text x="32.9" y="92.9">C6</text>
<text x="36.5" y="92.9">27pF</text>
<text x="32.9" y="100.4">SW2</text>
<text x="51.1" y="105.4">C7</text>
<text x="51.1" y="110.4">10uF</text>
<text x="36.5" y="115.4">R2</text>
<text x="35.4" y="120.4">330</text>
<text x="36.5" y="125.5">D7</text>
<text x="51.1" y="122.9">R2</text>
<text x="129.3" y="122.9">C9</text>
<text x="132.9" y="122.9">0.1uF</text>
<text x="142" y="120.4">ATF16V8C</text>
<text x="51.1" y="128">10k</text>
<text x="71.1" y="128">C8</text>
<text x="74.7" y="128">0.1uF</text>
<text x="85.6" y="128">C501</text>
<text x="32.9" y="133">1N4148</text>
<text x="42" y="145.5">SW1</text>
<text x="82" y="149.8">D2</text>
<text x="42" y="155.5">D1</text>
<text x="105.6" y="153">J1</text>
<text x="54.7" y="157.3">D2</text>
<text x="82" y="160.6">1N4003</text>
<text x="42" y="165.6">1N4003</text>
<text x="54.7" y="165.6">1N4003</text>
<text x="105.6" y="165.6">JUMPER</text>
<text x="120.2" y="165.6">R5</text>
<text x="29.2" y="168.1">9V</text>
<text x="42" y="173.1">D3</text>
<text x="54.7" y="172.4">D4</text>
<text x="69.2" y="173.1">C5</text>
<text x="102" y="173.1">C7</text>
<text x="120.2" y="168.1">330</text>
<text x="78.3" y="175.6">U2</text>
<text x="85.6" y="175.6">LM7805C/TO</text>
<text x="102" y="178.1">10uF</text>
<text x="121.1" y="178.1">D5</text>
<text x="42" y="180.6">1N4003</text>
<text x="54.7" y="180.6">1N4003</text>
<text x="65.6" y="180.6">0.1uF</text>
<text x="122" y="182.1">LED</text>
</g>
<g font-size="2.3" fill="#004080">
<text x="132" y="31.7">D0</text>
<text x="132" y="34.2">D1</text>
<text x="138.9" y="31.7">Q0</text>
<text x="138.9" y="34.2">Q1</text>
<text x="132" y="36.7">D2</text>
<text x="132" y="39.2">D3</text>
<text x="132" y="41.7">D4</text>
<text x="138.9" y="36.7">Q2</text>
<text x="138.9" y="39.2">Q3</text>
<text x="138.9" y="41.7">Q4</text>
<text x="132" y="44.2">D5</text>
<text x="132" y="46.7">D6</text>
<text x="138.9" y="44.2">Q5</text>
<text x="138.9" y="46.7">Q6</text>
<text x="132" y="49.2">D7</text>
<text x="138.9" y="49.2">Q7</text>
<text x="132" y="54.2">OC</text>
<text x="132" y="56.7">G</text>
<text x="137.5" y="56.7">VCC</text>
<text x="86.5" y="61.8">P0.0/AD0</text>
<text x="86.5" y="64.3">P0.1/AD1</text>
<text x="96.9" y="61.8">P2.0/A8</text>
<text x="96.9" y="64.3">P2.1/A9</text>
<text x="86.5" y="66.8">P0.2/AD2</text>
<text x="86.5" y="69.3">P0.3/AD3</text>
<text x="86.5" y="71.8">P0.4/AD4</text>
<text x="96" y="66.8">P2.2/A10</text>
<text x="96" y="69.3">P2.3/A11</text>
<text x="96" y="71.8">P2.4/A12</text>
<text x="86.5" y="74.3">P0.5/AD5</text>
<text x="86.5" y="76.8">P0.6/AD6</text>
<text x="96" y="74.3">P2.5/A13</text>
<text x="96" y="76.8">P2.6/A14</text>
<text x="86.5" y="79.3">P0.7/AD7</text>
<text x="96" y="79.3">P2.7/A15</text>
<text x="135.7" y="81.8">I</text>
<text x="142.4" y="81.8">I/O</text>
<text x="86.5" y="84.3">P1.0</text>
<text x="86.5" y="86.8">P1.1</text>
<text x="86.5" y="89.3">P1.2</text>
<text x="95.3" y="89.3">P3.2/INT0</text>
<text x="95.5" y="84.3">P3.0/RXD</text>
<text x="95.8" y="86.8">P3.1/TXD</text>
<text x="135.7" y="84.3">I</text>
<text x="135.7" y="86.8">I</text>
<text x="135.7" y="89.3">I</text>
<text x="142.4" y="84.3">I/O</text>
<text x="142.4" y="86.8">I/O</text>
<text x="142.4" y="89.3">I/O</text>
<text x="86.5" y="91.8">P1.3</text>
<text x="86.5" y="94.4">P1.4</text>
<text x="95.3" y="91.8">P3.3/INT1</text>
<text x="97.1" y="94.4">P3.4/T0</text>
<text x="135.7" y="91.8">I</text>
<text x="135.7" y="94.4">I</text>
<text x="142.4" y="91.8">I/O</text>
<text x="142.4" y="94.4">I/O</text>
<text x="86.5" y="96.9">P1.5</text>
<text x="86.5" y="99.4">P1.6</text>
<text x="86.5" y="101.9">P1.7</text>
<text x="96" y="99.4">P3.6/WR</text>
<text x="96.4" y="101.9">P3.7/RD</text>
<text x="97.1" y="96.9">P3.5/T1</text>
<text x="135.7" y="96.9">I</text>
<text x="135.7" y="99.4">I</text>
<text x="142.4" y="96.9">I/O</text>
<text x="142.4" y="99.4">I/O</text>
<text x="86.5" y="106.9">X1</text>
<text x="99.8" y="106.9">ALE</text>
<text x="135.7" y="104.4">I/OE</text>
<text x="86.5" y="109.4">X2</text>
<text x="98.4" y="109.4">PSEN</text>
<text x="135.7" y="109.4">I/CLK</text>
<text x="86.5" y="114.4">EA</text>
<text x="86.5" y="116.9">RST</text>
<text x="135.7" y="114.4">VCC</text>
<text x="86.5" y="121.9">VCC</text>
<text x="79.3" y="167.1">IN</text>
<text x="84.9" y="167.1">OUT</text>
</g>
<g font-size="1.6">
<text x="48.7" y="36.2" transform="rotate(-90 48.7 36.2)">9</text>
<text x="50.5" y="36.2" transform="rotate(-90 50.5 36.2)">10</text>
<text x="52.3" y="36.2" transform="rotate(-90 52.3 36.2)">11</text>
<text x="54.1" y="36.2" transform="rotate(-90 54.1 36.2)">12</text>
<text x="56" y="36.2" transform="rotate(-90 56 36.2)">13</text>
<text x="57.8" y="36.2" transform="rotate(-90 57.8 36.2)">14</text>
<text x="59.6" y="36.2" transform="rotate(-90 59.6 36.2)">15</text>
<text x="61.4" y="36.2" transform="rotate(-90 61.4 36.2)">16</text>
<text x="48.7" y="48.5" transform="rotate(-90 48.7 48.5)">8</text>
<text x="50.5" y="48.5" transform="rotate(-90 50.5 48.5)">7</text>
<text x="52.3" y="48.5" transform="rotate(-90 52.3 48.5)">6</text>
<text x="54.1" y="48.5" transform="rotate(-90 54.1 48.5)">5</text>
<text x="56" y="48.5" transform="rotate(-90 56 48.5)">4</text>
<text x="57.8" y="48.5" transform="rotate(-90 57.8 48.5)">3</text>
<text x="59.6" y="48.5" transform="rotate(-90 59.6 48.5)">2</text>
<text x="61.4" y="48.5" transform="rotate(-90 61.4 48.5)">1</text>
<text x="136" y="62.3" transform="rotate(-90 136 62.3)">10</text>
<text x="139.7" y="119.9" transform="rotate(-90 139.7 119.9)">10</text>
<text x="94.2" y="127.5" transform="rotate(-90 94.2 127.5)">20</text>
<text x="83.3" y="173.9" transform="rotate(-90 83.3 173.9)">2</text>
</g>
<g font-size="1.6" fill="#004080">
<text x="137.7" y="56.7" transform="rotate(-90 137.7 56.7)">GND</text>
<text x="141.1" y="114.4" transform="rotate(-90 141.1 114.4)">GND</text>
<text x="95.6" y="121.9" transform="rotate(-90 95.6 121.9)">GND</text>
<text x="84.7" y="169.6" transform="rotate(-90 84.7 169.6)">GND</text>
</g>
</svg>
